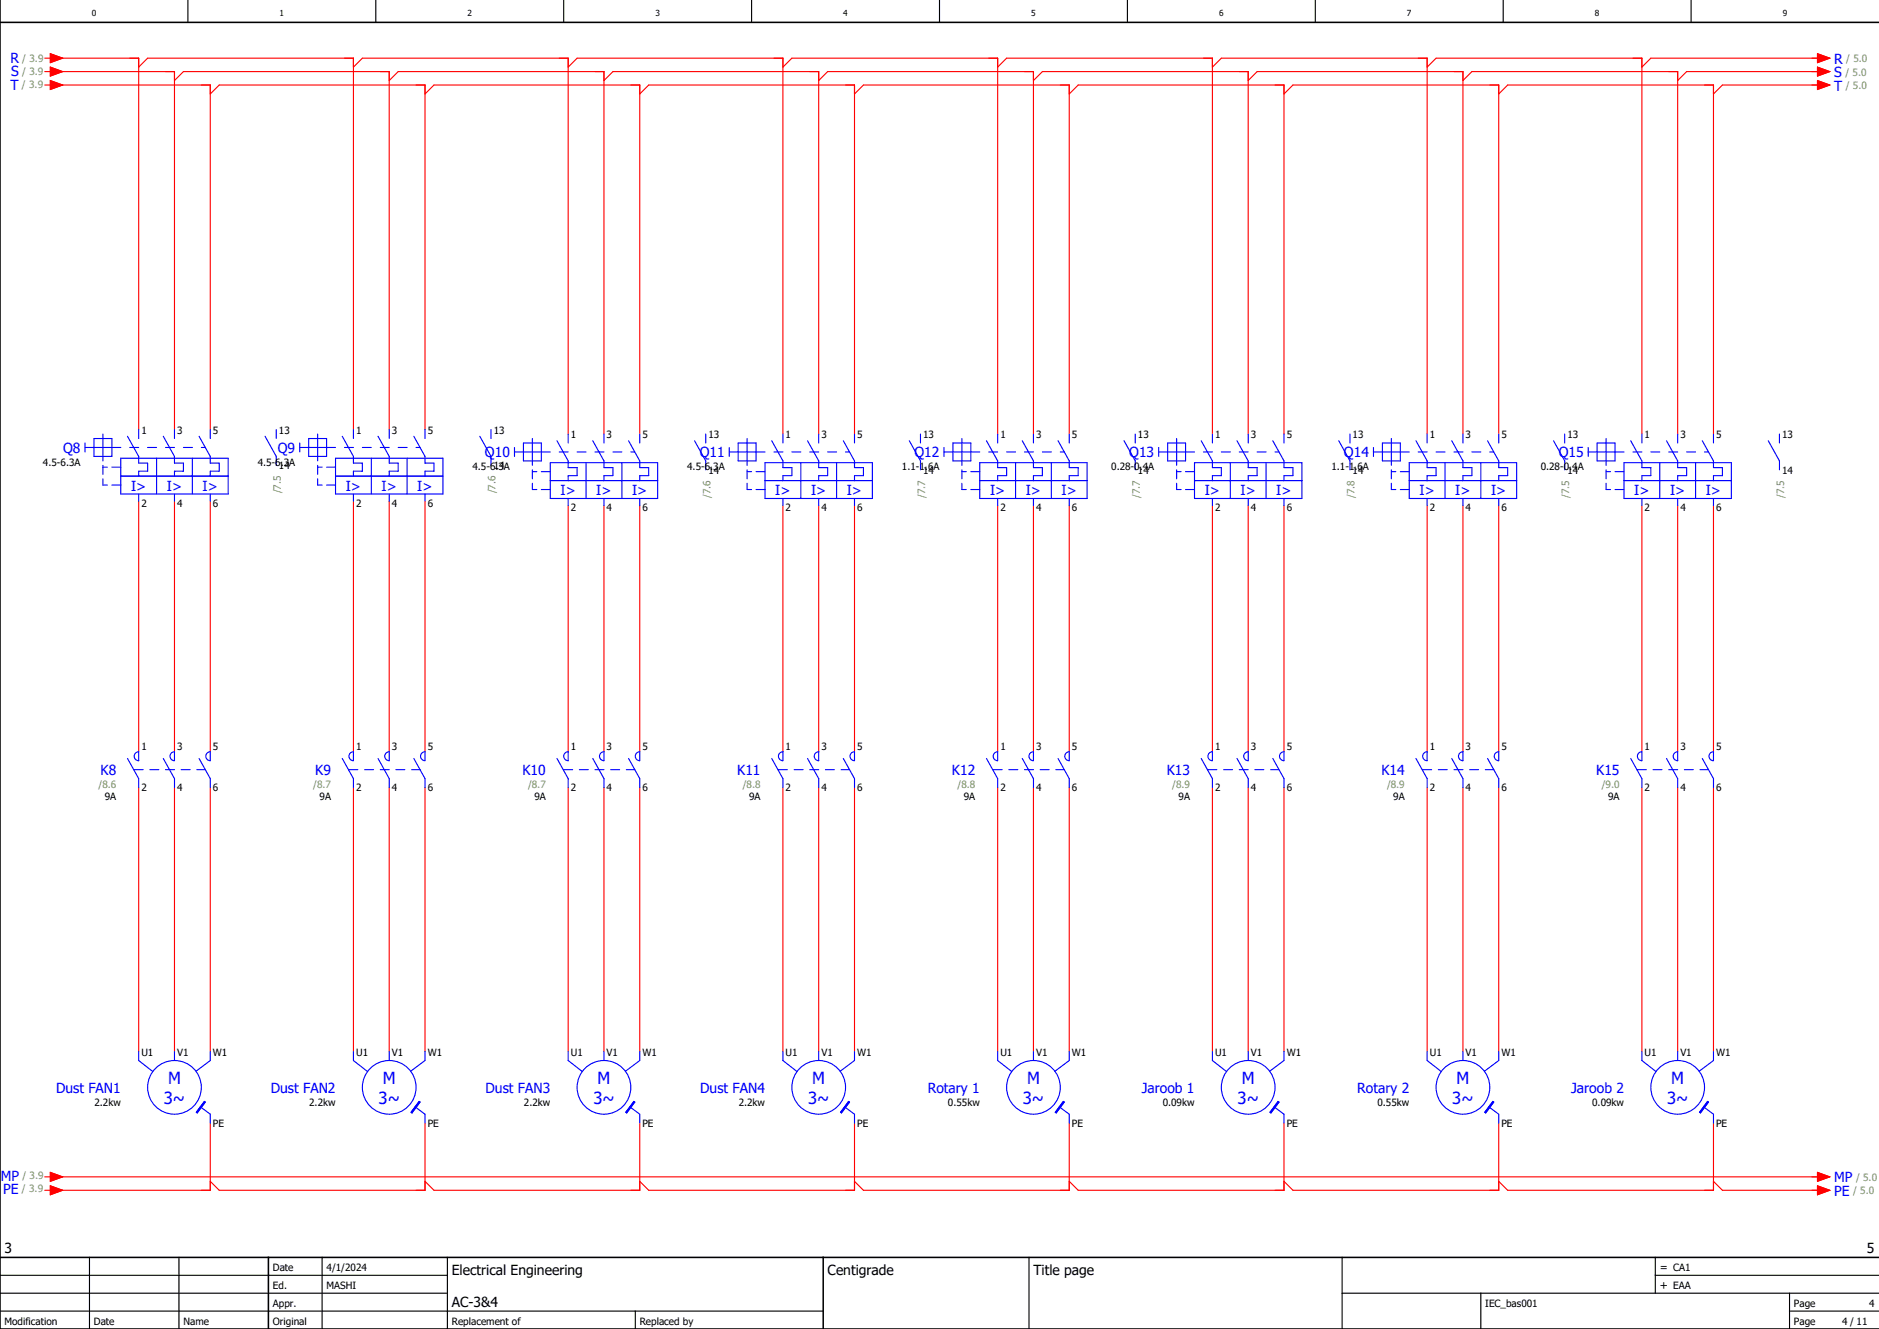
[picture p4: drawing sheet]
<svg xmlns="http://www.w3.org/2000/svg" width="420mm" height="297mm" viewBox="0 0 420 297" stroke-linecap="round" stroke-linejoin="round" font-family="sans-serif">
<g fill="none" stroke="#000" stroke-width=".25">
<path d="M42 0v5M84 0v5M126 0v5M168 0v5M210 0v5M252 0v5M294 0v5M336 0v5M378 0v5M0 293h184M0 289h100M0 285h100"/>
<path d="M20 281v16M40 281v16M72 281v16M100 281v16M142 293v4M230 281v16M300 289h120M300 281v16M331 289v8M370 285h50M370 281v8M400 293h20"/>
<path d="M400 289v8"/>
</g>
<path d="M0 5h420M0 0v297h420M0 281h420M60 281v16M184 281v16" fill="none" stroke="#000" stroke-width=".35"/>
<g fill="none" stroke="#f00" stroke-width=".25">
<path d="M10 13h1.3M10 16h1.3M10 19h1.3M11.3 12l2.7 1-2.7 1zM11.3 15l2.7 1-2.7 1zM11.3 18l2.7 1-2.7 1zM12 13h19v83M12 16h27v80M12 19h35v77M31 15l2-2h46v83M39 18l2-2h46v80M79 15l2-2h46v84"/>
<path d="M87 18l2-2h46v81M127 15l2-2h46v84M135 18l2-2h46v81M175 15l2-2h46v84M183 18l2-2h46v81M223 15l2-2h46v84M231 18l2-2h46v81M271 15l2-2h46v84M279 18l2-2h46v81M319 15l2-2h46v84M327 18l2-2h46v81M406.2 12l2.8 1-2.8 1z"/>
<path d="M406.2 15l2.8 1-2.8 1zM406.2 18l2.8 1-2.8 1zM407 13h-38l-2 2M407 16h-30l-2 2M407 19h-22l-2 2M47 21l2-2h46v77M95 21l2-2h46v78M143 21l2-2h46v78M191 21l2-2h46v78M239 21l2-2h46v78M287 21l2-2h46v78M335 21l2-2h46v78"/>
<path d="M31 112v56M39 112v56M47 112v56M79 112v56M87 112v56M95 112v56M127 113v55M135 113v55M143 113v55M175 113v55M183 113v55M191 113v55"/>
<path d="M223 113v55M231 113v55M239 113v55M271 113v55M279 113v55M287 113v55M319 113v55M327 113v55M335 113v55M367 113v55M375 113v55M383 113v55"/>
<path d="M31 176v59M39 176v59M47 176v59M79 176v59M87 176v59M95 176v59M127 176v59M135 176v59M143 176v59M175 176v59M183 176v59M191 176v59"/>
<path d="M223 176v59M231 176v59M239 176v59M271 176v59M279 176v59M287 176v59M319 176v59M327 176v59M335 176v59M367 176v59M375 176v59M383 176v59"/>
<path d="M47 251v15h-35M95 251v15h-46l-2-2M143 251v15h-46l-2-2M191 251v15h-46l-2-2M239 251v15h-46l-2-2M287 251v15h-46l-2-2M335 251v15h-46l-2-2M383 251v15h-46l-2-2M10 266h1.3M10 263h1.3M11.3 262l2.7 1-2.7 1zM11.3 265l2.7 1-2.7 1z"/>
<path d="M12 263h395M383 264l2 2h22M406.2 262l2.8 1-2.8 1zM406.2 265l2.8 1-2.8 1z"/>
</g>
<g fill="none" stroke="#00f" stroke-width=".25">
<path d="M19 99v2M21 98h4v4h-4zM23 97v6M28.5 97.5l2.5 4.5v1.5h2v1.8h-2v1.1M31 96v2M36.5 97.5l2.5 4.5v1.5h2v1.8h-2v1.1M39 96v2M44.5 97.5l2.5 4.5v1.5h2v1.8h-2v1.1M47 96v2M59.3 97.5l2.4 4.5v2M61.7 96v2M67 99v2"/>
<path d="M69 98h4v4h-4zM71 97v6M76.5 97.5l2.5 4.5v1.5h2v1.8h-2v1.1M79 96v2M84.5 97.5l2.5 4.5v1.5h2v1.8h-2v1.1M87 96v2M92.5 97.5l2.5 4.5v1.5h2v1.8h-2v1.1M95 96v2M107.3 97.5l2.4 4.5v2M109.7 96v2M117 99h4v4h-4zM119 98v6"/>
<path d="M124.5 98.5l2.5 4.5v1.5h2v1.8h-2v1.1M127 97v2M132.5 98.5l2.5 4.5v1.5h2v1.8h-2v1.1M135 97v2M140.5 98.5l2.5 4.5v1.5h2v1.8h-2v1.1M143 97v2M155.3 98.5l2.4 4.5v2M157.7 97v2M165 99h4v4h-4zM167 98v6M172.5 98.5l2.5 4.5v1.5h2v1.8h-2v1.1M175 97v2"/>
<path d="M180.5 98.5l2.5 4.5v1.5h2v1.8h-2v1.1M183 97v2M188.5 98.5l2.5 4.5v1.5h2v1.8h-2v1.1M191 97v2M203.3 98.5l2.4 4.5v2M205.7 97v2M213 99h4v4h-4zM215 98v6M220.5 98.5l2.5 4.5v1.5h2v1.8h-2v1.1M223 97v2M228.5 98.5l2.5 4.5v1.5h2v1.8h-2v1.1M231 97v2"/>
<path d="M236.5 98.5l2.5 4.5v1.5h2v1.8h-2v1.1M239 97v2M251.3 98.5l2.4 4.5v2M253.7 97v2M261 99h4v4h-4zM263 98v6M268.5 98.5l2.5 4.5v1.5h2v1.8h-2v1.1M271 97v2M276.5 98.5l2.5 4.5v1.5h2v1.8h-2v1.1M279 97v2M284.5 98.5l2.5 4.5v1.5h2v1.8h-2v1.1M287 97v2"/>
<path d="M299.3 98.5l2.4 4.5v2M301.7 97v2M309 99h4v4h-4zM311 98v6M316.5 98.5l2.5 4.5v1.5h2v1.8h-2v1.1M319 97v2M324.5 98.5l2.5 4.5v1.5h2v1.8h-2v1.1M327 97v2M332.5 98.5l2.5 4.5v1.5h2v1.8h-2v1.1M335 97v2M347.3 98.5l2.4 4.5v2M349.7 97v2"/>
<path d="M357 99h4v4h-4zM359 98v6M364.5 98.5l2.5 4.5v1.5h2v1.8h-2v1.1M367 97v2M372.5 98.5l2.5 4.5v1.5h2v1.8h-2v1.1M375 97v2M380.5 98.5l2.5 4.5v1.5h2v1.8h-2v1.1M383 97v2M395.2 98.5l2.5 4.5v2M397.7 97v2M19 100h8M23 104.4h1"/>
<path d="M23 107v1.4h1M23 104v2M25 104.4h2M25 108.4h2M27 102.4h24v8h-24zM27 106.4h24M29 100h2M31 110.4v1.6M33 100h2M35 102.4v8M37 100h2M39 110.4v1.6"/>
<path d="M41 100h2M43 102.4v8M45 100h.9M47 110.4v1.6M67 100h8M71 104.4h1M71 107v1.4h1M71 104v2M73 104.4h2M73 108.4h2M75 102.4h24v8h-24zM75 106.4h24"/>
<path d="M77 100h2M79 110.4v1.6M81 100h2M83 102.4v8M85 100h2M87 110.4v1.6M89 100h2M91 102.4v8M93 100h.9M95 110.4v1.6M115 101h8M115 100v2"/>
<path d="M119 105.4h1M119 108v1.4h1M119 105v2M121 105.4h2M121 109.4h2M123 103.4h24v8h-24zM123 107.4h24M125 101h2M127 111.4v1.6M129 101h2M131 103.4v8M133 101h2"/>
<path d="M135 111.4v1.6M137 101h2M139 103.4v8M141 101h.9M143 111.4v1.6M163 101h8M163 100v2M167 105.4h1M167 108v1.4h1M167 105v2M169 105.4h2M169 109.4h2"/>
<path d="M171 103.4h24v8h-24zM171 107.4h24M173 101h2M175 111.4v1.6M177 101h2M179 103.4v8M181 101h2M183 111.4v1.6M185 101h2M187 103.4v8M189 101h.9M191 111.4v1.6"/>
<path d="M211 101h8M211 100v2M215 105.4h1M215 108v1.4h1M215 105v2M217 105.4h2M217 109.4h2M219 103.4h24v8h-24zM219 107.4h24M221 101h2M223 111.4v1.6M225 101h2"/>
<path d="M227 103.4v8M229 101h2M231 111.4v1.6M233 101h2M235 103.4v8M237 101h.9M239 111.4v1.6M259 101h8M259 100v2M263 105.4h1M263 108v1.4h1M263 105v2"/>
<path d="M265 105.4h2M265 109.4h2M267 103.4h24v8h-24zM267 107.4h24M269 101h2M271 111.4v1.6M273 101h2M275 103.4v8M277 101h2M279 111.4v1.6M281 101h2M283 103.4v8"/>
<path d="M285 101h.9M287 111.4v1.6M307 101h8M307 100v2M311 105.4h1M311 108v1.4h1M311 105v2M313 105.4h2M313 109.4h2M315 103.4h24v8h-24zM315 107.4h24M317 101h2"/>
<path d="M319 111.4v1.6M321 101h2M323 103.4v8M325 101h2M327 111.4v1.6M329 101h2M331 103.4v8M333 101h.9M335 111.4v1.6M355 101h8M355 100v2M359 105.4h1"/>
<path d="M359 108v1.4h1M359 105v2M361 105.4h2M361 109.4h2M363 103.4h24v8h-24zM363 107.4h24M365 101h2M367 111.4v1.6M369 101h2M371 103.4v8M373 101h2M375 111.4v1.6"/>
<path d="M377 101h2M379 103.4v8M381 101h.9M383 111.4v1.6M28.5 169.5l2.5 4.5v2M29.9 172h2.1M30.3 168.3l.7-.3v2a1 1 0 0 1-.9-.6 1 1 0 0 1 .2-1.1zM33.5 172h2M36.5 169.5l2.5 4.5v2M37 172h2M38.3 168.3l.7-.3v2a1 1 0 0 1-.9-.6 1 1 0 0 1 .2-1.1zM40.5 172h2"/>
<path d="M44 172h1.9M44.5 169.5l2.5 4.5v2M46.3 168.3l.7-.3v2a1 1 0 0 1-.9-.6 1 1 0 0 1 .2-1.1zM76.5 169.5l2.5 4.5v2M77.9 172h2.1M78.3 168.3l.7-.3v2a1 1 0 0 1-.9-.6 1 1 0 0 1 .2-1.1zM81.5 172h2M84.5 169.5l2.5 4.5v2M85 172h2M86.3 168.3l.7-.3v2a1 1 0 0 1-.9-.6 1 1 0 0 1 .2-1.1zM88.5 172h2M92 172h1.9"/>
<path d="M92.5 169.5l2.5 4.5v2M94.3 168.3l.7-.3v2a1 1 0 0 1-.9-.6 1 1 0 0 1 .2-1.1zM124.5 169.5l2.5 4.5v2M125.9 172h2.1M126.3 168.3l.7-.3v2a1 1 0 0 1-.9-.6 1 1 0 0 1 .2-1.1zM129.5 172h2M132.5 169.5l2.5 4.5v2M133 172h2M134.3 168.3l.7-.3v2a1 1 0 0 1-.9-.6 1 1 0 0 1 .2-1.1zM136.5 172h2M140 172h1.9M140.5 169.5l2.5 4.5v2"/>
<path d="M142.3 168.3l.7-.3v2a1 1 0 0 1-.9-.6 1 1 0 0 1 .2-1.1zM172.5 169.5l2.5 4.5v2M173.9 172h2.1M174.3 168.3l.7-.3v2a1 1 0 0 1-.9-.6 1 1 0 0 1 .2-1.1zM177.5 172h2M180.5 169.5l2.5 4.5v2M181 172h2M182.3 168.3l.7-.3v2a1 1 0 0 1-.9-.6 1 1 0 0 1 .2-1.1zM184.5 172h2M188 172h1.9M188.5 169.5l2.5 4.5v2M190.3 168.3l.7-.3v2a1 1 0 0 1-.9-.6 1 1 0 0 1 .2-1.1z"/>
<path d="M220.5 169.5l2.5 4.5v2M221.9 172h2.1M222.3 168.3l.7-.3v2a1 1 0 0 1-.9-.6 1 1 0 0 1 .2-1.1zM225.5 172h2M228.5 169.5l2.5 4.5v2M229 172h2M230.3 168.3l.7-.3v2a1 1 0 0 1-.9-.6 1 1 0 0 1 .2-1.1zM232.5 172h2M236 172h1.9M236.5 169.5l2.5 4.5v2M238.3 168.3l.7-.3v2a1 1 0 0 1-.9-.6 1 1 0 0 1 .2-1.1zM268.5 169.5l2.5 4.5v2"/>
<path d="M269.9 172h2.1M270.3 168.3l.7-.3v2a1 1 0 0 1-.9-.6 1 1 0 0 1 .2-1.1zM273.5 172h2M276.5 169.5l2.5 4.5v2M277 172h2M278.3 168.3l.7-.3v2a1 1 0 0 1-.9-.6 1 1 0 0 1 .2-1.1zM280.5 172h2M284 172h1.9M284.5 169.5l2.5 4.5v2M286.3 168.3l.7-.3v2a1 1 0 0 1-.9-.6 1 1 0 0 1 .2-1.1zM316.5 169.5l2.5 4.5v2M317.9 172h2.1"/>
<path d="M318.3 168.3l.7-.3v2a1 1 0 0 1-.9-.6 1 1 0 0 1 .2-1.1zM321.5 172h2M324.5 169.5l2.5 4.5v2M325 172h2M326.3 168.3l.7-.3v2a1 1 0 0 1-.9-.6 1 1 0 0 1 .2-1.1zM328.5 172h2M332 172h1.9M332.5 169.5l2.5 4.5v2M334.3 168.3l.7-.3v2a1 1 0 0 1-.9-.6 1 1 0 0 1 .2-1.1zM364.5 169.5l2.5 4.5v2M365.9 172h2.1M366.3 168.3l.7-.3v2a1 1 0 0 1-.9-.6 1 1 0 0 1 .2-1.1z"/>
<path d="M369.5 172h2M372.5 169.5l2.5 4.5v2M373 172h2M374.3 168.3l.7-.3v2a1 1 0 0 1-.9-.6 1 1 0 0 1 .2-1.1zM376.5 172h2M380 172h1.9M380.5 169.5l2.5 4.5v2M382.3 168.3l.7-.3v2a1 1 0 0 1-.9-.6 1 1 0 0 1 .2-1.1zM31 235v2l3.2 2.5M39 235v2M47 235v2l-3.2 2.4M79 235v2l3.2 2.5"/>
<path d="M87 235v2M95 235v2l-3.2 2.4M127 235v2l3.2 2.5M135 235v2M143 235v2l-3.2 2.4M175 235v2l3.2 2.5M183 235v2M191 235v2l-3.2 2.4M223 235v2l3.2 2.5M231 235v2M239 235v2l-3.2 2.4M271 235v2l3.2 2.5"/>
<path d="M279 235v2M287 235v2l-3.2 2.4M319 235v2l3.2 2.5M327 235v2M335 235v2l-3.2 2.4M367 235v2l3.2 2.5M375 235v2M383 235v2l-3.2 2.4M44.8 247.4l2.2 1.6v2M45.7 246.1l.2 .2-1.8 2.4-.2-.1zM92.8 247.4l2.2 1.6v2M93.7 246.1l.2 .2-1.8 2.4-.2-.1z"/>
<path d="M140.8 247.4l2.2 1.6v2M141.7 246.1l.2 .2-1.8 2.4-.2-.1zM188.8 247.4l2.2 1.6v2M189.7 246.1l.2 .2-1.8 2.4-.2-.1zM236.8 247.4l2.2 1.6v2M237.7 246.1l.2 .2-1.8 2.4-.2-.1zM284.8 247.4l2.2 1.6v2M285.7 246.1l.2 .2-1.8 2.4-.2-.1zM332.8 247.4l2.2 1.6v2M333.7 246.1l.2 .2-1.8 2.4-.2-.1zM380.8 247.4l2.2 1.6v2M381.7 246.1l.2 .2-1.8 2.4-.2-.1z"/>
<circle cx="39" cy="243" r="6"/>
<circle cx="87" cy="243" r="6"/>
<circle cx="135" cy="243" r="6"/>
<circle cx="183" cy="243" r="6"/>
<circle cx="231" cy="243" r="6"/>
<circle cx="279" cy="243" r="6"/>
<circle cx="327" cy="243" r="6"/>
<circle cx="375" cy="243" r="6"/>
</g>
<g fill="#00f" stroke="#00f" stroke-width=".22">
<path d="M45.7 246.1l.2 .2-1.8 2.4-.2-.1z"/>
<path d="M93.7 246.1l.2 .2-1.8 2.4-.2-.1z"/>
<path d="M141.7 246.1l.2 .2-1.8 2.4-.2-.1z"/>
<path d="M189.7 246.1l.2 .2-1.8 2.4-.2-.1z"/>
<path d="M237.7 246.1l.2 .2-1.8 2.4-.2-.1z"/>
<path d="M285.7 246.1l.2 .2-1.8 2.4-.2-.1z"/>
<path d="M333.7 246.1l.2 .2-1.8 2.4-.2-.1z"/>
<path d="M381.7 246.1l.2 .2-1.8 2.4-.2-.1z"/>
</g>
<g fill="#f00" stroke="#f00" stroke-width=".22">
<path d="M11.3 12l2.7 1-2.7 1z"/>
<path d="M11.3 15l2.7 1-2.7 1z"/>
<path d="M11.3 18l2.7 1-2.7 1z"/>
<path d="M406.2 12l2.8 1-2.8 1z"/>
<path d="M406.2 15l2.8 1-2.8 1z"/>
<path d="M406.2 18l2.8 1-2.8 1z"/>
<path d="M406.2 262l2.8 1-2.8 1z"/>
<path d="M406.2 265l2.8 1-2.8 1z"/>
<path d="M11.3 262l2.7 1-2.7 1z"/>
<path d="M11.3 265l2.7 1-2.7 1z"/>
</g>
<g font-size="3.7" fill="#00f">
<text x="37.6" y="242.2">M</text>
<text x="85.6" y="242.2">M</text>
<text x="133.6" y="242.2">M</text>
<text x="181.6" y="242.2">M</text>
<text x="229.6" y="242.2">M</text>
<text x="277.6" y="242.2">M</text>
<text x="325.6" y="242.2">M</text>
<text x="373.6" y="242.2">M</text>
<text x="36.6" y="246.7">3~</text>
<text x="84.6" y="246.7">3~</text>
<text x="132.6" y="246.7">3~</text>
<text x="180.6" y="246.7">3~</text>
<text x="228.6" y="246.7">3~</text>
<text x="276.6" y="246.7">3~</text>
<text x="324.6" y="246.7">3~</text>
<text x="372.6" y="246.7">3~</text>
</g>
<g font-size="3.1" fill="#00f">
<text x="2.3" y="14.1">R</text>
<text x="2.5" y="17.1">S</text>
<text x="410" y="14.2">R</text>
<text x="410" y="17.2">S</text>
<text x="2.3" y="20.1">T</text>
<text x="410" y="20.2">T</text>
<text x="14.1" y="101.2">Q8</text>
<text x="62.1" y="101.2">Q9</text>
<text x="108.4" y="102.2">Q10</text>
<text x="156.4" y="102.2">Q11</text>
<text x="204.4" y="102.2">Q12</text>
<text x="252.4" y="102.2">Q13</text>
<text x="300.4" y="102.2">Q14</text>
<text x="348.4" y="102.2">Q15</text>
<text x="29.3" y="109.6">I&gt;</text>
<text x="37.3" y="109.6">I&gt;</text>
<text x="45.3" y="109.6">I&gt;</text>
<text x="77.3" y="109.6">I&gt;</text>
<text x="85.3" y="109.6">I&gt;</text>
<text x="93.3" y="109.6">I&gt;</text>
<text x="125.3" y="110.6">I&gt;</text>
<text x="133.3" y="110.6">I&gt;</text>
<text x="141.3" y="110.6">I&gt;</text>
<text x="173.3" y="110.6">I&gt;</text>
<text x="181.3" y="110.6">I&gt;</text>
<text x="189.3" y="110.6">I&gt;</text>
<text x="221.3" y="110.6">I&gt;</text>
<text x="229.3" y="110.6">I&gt;</text>
<text x="237.3" y="110.6">I&gt;</text>
<text x="269.3" y="110.6">I&gt;</text>
<text x="277.3" y="110.6">I&gt;</text>
<text x="285.3" y="110.6">I&gt;</text>
<text x="317.3" y="110.6">I&gt;</text>
<text x="325.3" y="110.6">I&gt;</text>
<text x="333.3" y="110.6">I&gt;</text>
<text x="365.3" y="110.6">I&gt;</text>
<text x="373.3" y="110.6">I&gt;</text>
<text x="381.3" y="110.6">I&gt;</text>
<text x="22.5" y="173.2">K8</text>
<text x="70.5" y="173.2">K9</text>
<text x="116.8" y="173.2">K10</text>
<text x="164.8" y="173.2">K11</text>
<text x="212.8" y="173.2">K12</text>
<text x="260.8" y="173.2">K13</text>
<text x="308.8" y="173.2">K14</text>
<text x="356.8" y="173.2">K15</text>
<text x="12.5" y="244.2">Dust FAN1</text>
<text x="60.5" y="244.2">Dust FAN2</text>
<text x="108.5" y="244.2">Dust FAN3</text>
<text x="156.5" y="244.2">Dust FAN4</text>
<text x="207.4" y="244.2">Rotary 1</text>
<text x="255.2" y="244.2">Jaroob 1</text>
<text x="303.4" y="244.2">Rotary 2</text>
<text x="351.2" y="244.2">Jaroob 2</text>
<text x=".2" y="263.9">MP</text>
<text x=".7" y="266.8">PE</text>
<text x="410" y="264.2">MP</text>
<text x="410" y="267.2">PE</text>
</g>
<g font-size="3.1">
<text x="1" y="280">3</text>
<text x="417.3" y="280">5</text>
<text x="101" y="285">Electrical Engineering</text>
<text x="185" y="285">Centigrade</text>
<text x="231" y="285">Title page</text>
<text x="101" y="292">AC-3&amp;4</text>
</g>
<g font-size="2.5">
<text x="371" y="284">= CA1</text>
<text x="371" y="288">+ EAA</text>
</g>
<g font-size="2.2" fill="#7ca552">
<text x="5" y="16.7">/ 3.9</text>
<text x="5" y="13.8">/ 3.9</text>
<text x="412.5" y="16.9">/ 5.0</text>
<text x="412.7" y="13.9">/ 5.0</text>
<text x="4.9" y="19.7">/ 3.9</text>
<text x="412.6" y="19.9">/ 5.0</text>
<text x="62.8" y="110.3" transform="rotate(-90 62.8 110.3)">/7.5</text>
<text x="110.8" y="110.3" transform="rotate(-90 110.8 110.3)">/7.6</text>
<text x="158.8" y="111.3" transform="rotate(-90 158.8 111.3)">/7.6</text>
<text x="206.8" y="111.3" transform="rotate(-90 206.8 111.3)">/7.7</text>
<text x="254.8" y="111.3" transform="rotate(-90 254.8 111.3)">/7.7</text>
<text x="302.8" y="111.3" transform="rotate(-90 302.8 111.3)">/7.8</text>
<text x="350.8" y="111.3" transform="rotate(-90 350.8 111.3)">/7.5</text>
<text x="398.8" y="111.3" transform="rotate(-90 398.8 111.3)">/7.5</text>
<text x="22" y="176.1">/8.6</text>
<text x="70" y="176.1">/8.7</text>
<text x="118" y="176.1">/8.7</text>
<text x="166" y="176.1">/8.8</text>
<text x="214" y="176.1">/8.8</text>
<text x="262" y="176.1">/8.9</text>
<text x="310" y="176.1">/8.9</text>
<text x="358" y="176.1">/9.0</text>
<text x="5" y="263.6">/ 3.9</text>
<text x="414.9" y="263.9">/ 5.0</text>
<text x="4.9" y="266.5">/ 3.9</text>
<text x="414.2" y="266.9">/ 5.0</text>
</g>
<g font-size="2.2">
<text x="31.6" y="96.9">1</text>
<text x="39.6" y="96.9">3</text>
<text x="47.6" y="96.9">5</text>
<text x="62.3" y="96.9">13</text>
<text x="79.6" y="96.9">1</text>
<text x="87.6" y="96.9">3</text>
<text x="95.6" y="96.9">5</text>
<text x="110.3" y="96.9">13</text>
<text x="127.6" y="97.9">1</text>
<text x="135.6" y="97.9">3</text>
<text x="143.6" y="97.9">5</text>
<text x="158.3" y="97.9">13</text>
<text x="175.6" y="97.9">1</text>
<text x="183.6" y="97.9">3</text>
<text x="191.6" y="97.9">5</text>
<text x="206.3" y="97.9">13</text>
<text x="223.6" y="97.9">1</text>
<text x="231.6" y="97.9">3</text>
<text x="239.6" y="97.9">5</text>
<text x="254.3" y="97.9">13</text>
<text x="271.6" y="97.9">1</text>
<text x="279.6" y="97.9">3</text>
<text x="287.6" y="97.9">5</text>
<text x="302.3" y="97.9">13</text>
<text x="319.6" y="97.9">1</text>
<text x="327.6" y="97.9">3</text>
<text x="335.6" y="97.9">5</text>
<text x="350.3" y="97.9">13</text>
<text x="367.6" y="97.9">1</text>
<text x="375.6" y="97.9">3</text>
<text x="383.6" y="97.9">5</text>
<text x="398.3" y="97.9">13</text>
<text x="9.6" y="104.1">4.5-6.3A</text>
<text x="57.6" y="104.1">4.5-6.3A</text>
<text x="62.3" y="104.8">14</text>
<text x="105.6" y="105.1">4.5-6.3A</text>
<text x="110.3" y="104.8">14</text>
<text x="153.6" y="105.1">4.5-6.3A</text>
<text x="158.3" y="105.8">14</text>
<text x="201.6" y="105.1">1.1-1.6A</text>
<text x="206.3" y="105.8">14</text>
<text x="248.4" y="105.1">0.28-0.4A</text>
<text x="254.3" y="105.8">14</text>
<text x="297.6" y="105.1">1.1-1.6A</text>
<text x="302.3" y="105.8">14</text>
<text x="344.4" y="105.1">0.28-0.4A</text>
<text x="350.3" y="105.8">14</text>
<text x="398.3" y="105.8">14</text>
<text x="31.6" y="113.2">2</text>
<text x="39.6" y="113.2">4</text>
<text x="47.6" y="113.2">6</text>
<text x="79.6" y="113.2">2</text>
<text x="87.6" y="113.2">4</text>
<text x="95.6" y="113.2">6</text>
<text x="127.6" y="114.2">2</text>
<text x="135.6" y="114.2">4</text>
<text x="143.6" y="114.2">6</text>
<text x="175.6" y="114.2">2</text>
<text x="183.6" y="114.2">4</text>
<text x="191.6" y="114.2">6</text>
<text x="223.6" y="114.2">2</text>
<text x="231.6" y="114.2">4</text>
<text x="239.6" y="114.2">6</text>
<text x="271.6" y="114.2">2</text>
<text x="279.6" y="114.2">4</text>
<text x="287.6" y="114.2">6</text>
<text x="319.6" y="114.2">2</text>
<text x="327.6" y="114.2">4</text>
<text x="335.6" y="114.2">6</text>
<text x="367.6" y="114.2">2</text>
<text x="375.6" y="114.2">4</text>
<text x="383.6" y="114.2">6</text>
<text x="31.6" y="167.5">1</text>
<text x="39.6" y="167.5">3</text>
<text x="47.6" y="167.5">5</text>
<text x="79.6" y="167.5">1</text>
<text x="87.6" y="167.5">3</text>
<text x="95.6" y="167.5">5</text>
<text x="127.6" y="167.5">1</text>
<text x="135.6" y="167.5">3</text>
<text x="143.6" y="167.5">5</text>
<text x="175.6" y="167.5">1</text>
<text x="183.6" y="167.5">3</text>
<text x="191.6" y="167.5">5</text>
<text x="223.6" y="167.5">1</text>
<text x="231.6" y="167.5">3</text>
<text x="239.6" y="167.5">5</text>
<text x="271.6" y="167.5">1</text>
<text x="279.6" y="167.5">3</text>
<text x="287.6" y="167.5">5</text>
<text x="319.6" y="167.5">1</text>
<text x="327.6" y="167.5">3</text>
<text x="335.6" y="167.5">5</text>
<text x="367.6" y="167.5">1</text>
<text x="375.6" y="167.5">3</text>
<text x="383.6" y="167.5">5</text>
<text x="23.4" y="178.8">9A</text>
<text x="31.6" y="176.8">2</text>
<text x="39.6" y="176.8">4</text>
<text x="47.6" y="176.8">6</text>
<text x="71.4" y="178.8">9A</text>
<text x="79.6" y="176.8">2</text>
<text x="87.6" y="176.8">4</text>
<text x="95.6" y="176.8">6</text>
<text x="119.4" y="178.8">9A</text>
<text x="127.6" y="176.8">2</text>
<text x="135.6" y="176.8">4</text>
<text x="143.6" y="176.8">6</text>
<text x="167.4" y="178.8">9A</text>
<text x="175.6" y="176.8">2</text>
<text x="183.6" y="176.8">4</text>
<text x="191.6" y="176.8">6</text>
<text x="215.4" y="178.8">9A</text>
<text x="223.6" y="176.8">2</text>
<text x="231.6" y="176.8">4</text>
<text x="239.6" y="176.8">6</text>
<text x="263.4" y="178.8">9A</text>
<text x="271.6" y="176.8">2</text>
<text x="279.6" y="176.8">4</text>
<text x="287.6" y="176.8">6</text>
<text x="311.4" y="178.8">9A</text>
<text x="319.6" y="176.8">2</text>
<text x="327.6" y="176.8">4</text>
<text x="335.6" y="176.8">6</text>
<text x="359.4" y="178.8">9A</text>
<text x="367.6" y="176.8">2</text>
<text x="375.6" y="176.8">4</text>
<text x="383.6" y="176.8">6</text>
<text x="31.6" y="235.9">U1</text>
<text x="39.6" y="235.9">V1</text>
<text x="47.6" y="235.9">W1</text>
<text x="79.6" y="235.9">U1</text>
<text x="87.6" y="235.9">V1</text>
<text x="95.6" y="235.9">W1</text>
<text x="127.6" y="235.9">U1</text>
<text x="135.6" y="235.9">V1</text>
<text x="143.6" y="235.9">W1</text>
<text x="175.6" y="235.9">U1</text>
<text x="183.6" y="235.9">V1</text>
<text x="191.6" y="235.9">W1</text>
<text x="223.6" y="235.9">U1</text>
<text x="231.6" y="235.9">V1</text>
<text x="239.6" y="235.9">W1</text>
<text x="271.6" y="235.9">U1</text>
<text x="279.6" y="235.9">V1</text>
<text x="287.6" y="235.9">W1</text>
<text x="319.6" y="235.9">U1</text>
<text x="327.6" y="235.9">V1</text>
<text x="335.6" y="235.9">W1</text>
<text x="367.6" y="235.9">U1</text>
<text x="375.6" y="235.9">V1</text>
<text x="383.6" y="235.9">W1</text>
<text x="21.1" y="247.1">2.2kw</text>
<text x="47.6" y="251.8">PE</text>
<text x="69.1" y="247.1">2.2kw</text>
<text x="95.6" y="251.8">PE</text>
<text x="117.1" y="247.1">2.2kw</text>
<text x="143.6" y="251.8">PE</text>
<text x="165.1" y="247.1">2.2kw</text>
<text x="191.6" y="251.8">PE</text>
<text x="211.9" y="247.1">0.55kw</text>
<text x="239.6" y="251.8">PE</text>
<text x="259.9" y="247.1">0.09kw</text>
<text x="287.6" y="251.8">PE</text>
<text x="307.9" y="247.1">0.55kw</text>
<text x="335.6" y="251.8">PE</text>
<text x="355.9" y="247.1">0.09kw</text>
<text x="383.6" y="251.8">PE</text>
<text x="61" y="284">Date</text>
<text x="73" y="284">4/1/2024</text>
<text x="61" y="288">Ed.</text>
<text x="61" y="292">Appr.</text>
<text x="73" y="288">MASHI</text>
<text x="332" y="292">IEC_bas001</text>
<text x="401" y="292">Page</text>
<text x="417.8" y="292">4</text>
<text x="1" y="296">Modification</text>
<text x="21" y="296">Date</text>
<text x="41" y="296">Name</text>
<text x="61" y="296">Original</text>
<text x="101" y="296">Replacement of</text>
<text x="143" y="296">Replaced by</text>
<text x="401" y="296">Page</text>
<text x="411.8" y="296">4 / 11</text>
</g>
<g font-size="1.9">
<text x="20.5" y="3.6">0</text>
<text x="62.5" y="3.6">1</text>
<text x="104.5" y="3.6">2</text>
<text x="146.5" y="3.6">3</text>
<text x="188.5" y="3.6">4</text>
<text x="230.5" y="3.6">5</text>
<text x="272.5" y="3.6">6</text>
<text x="314.5" y="3.6">7</text>
<text x="356.5" y="3.6">8</text>
<text x="398.5" y="3.6">9</text>
</g>
</svg>
